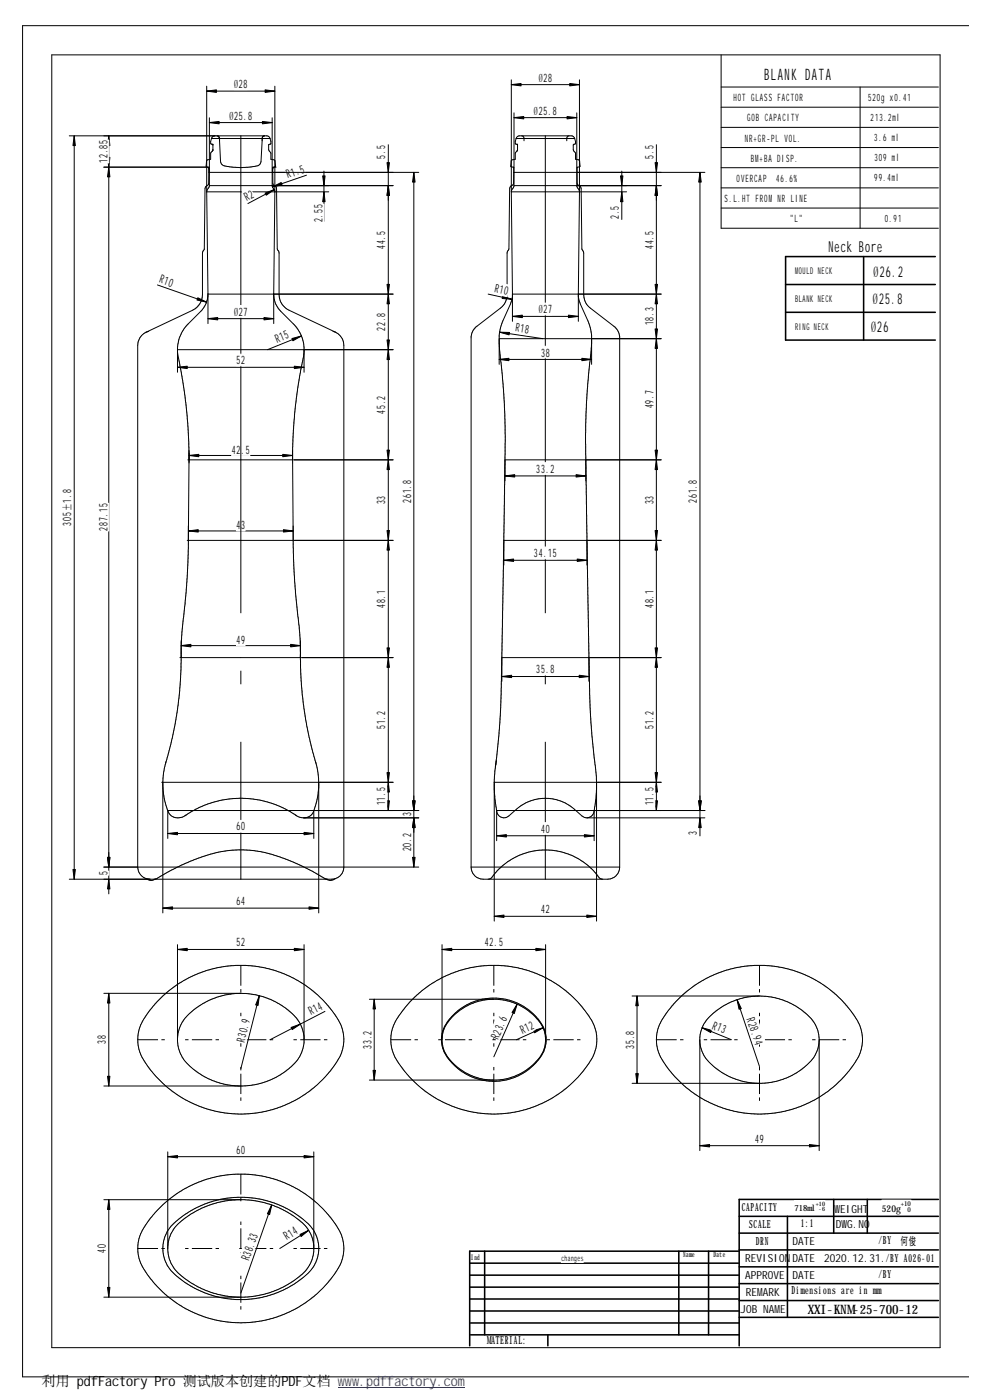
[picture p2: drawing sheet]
<svg xmlns="http://www.w3.org/2000/svg" width="297mm" height="420mm" viewBox="0 0 297 420" stroke-linecap="round" stroke-linejoin="round" font-family="sans-serif">
<g fill="none" stroke="#000" stroke-width=".3">
<path d="M15.5 16.5h266.6v388h-266.6zM216.4 16.5v52h65.2M290.7 7.7h-283.9v405.5h283.9M62 27.3h20.5M62 25.9v31.7M62.8 35.3v20.4M62.8 36.8h18.9M81.7 35.3v20.4l.8 1.9M82.5 25.9v31.7M153.4 25.4h20.5M153.4 24v33.6M154.2 33.9v21.8"/>
<path d="M154.2 35.3h18.9M173.1 33.9v21.8l.8 1.9M173.9 24v33.6M216.4 26.1h65.2M216.4 32.2h65.2M216.4 38.2h65.2M258.1 26.1v42.4M20.8 40.8h59.2a1.04 1.04 0 0 1 1 .8M22.3 40.8v223.1M31.2 50.2h30.9l.5 .3v4.6l-.1 .3-.8 .6-.2 .6-.2 18.1-.6 1.2v12.5a5.2 5.2 0 0 1-2.9 4.7l-13.9 6.6M32.6 40.8v227.5M62 57.6h36.6"/>
<path d="M62 57.6l.4 30.6M62.8 51.7h62.8M62.8 55.7h55.1M62.8 55.7l-.8 1.9M63.5 41.6l-.3 1.4 .5 .3M63.5 41.6h17.5M63.7 43.3h.2v1.9l-.7 .8v1.8l-.9 .2-.3 .3-.2 1.5 .2 .3 .7 .1v1.5M63.7 43.3l.2 .2M63.9 44.9l-.2 .5M64.5 40.8a1.04 1.04 0 0 0-1 .8M65.1 40.8l.4 .1M65.4 40.9l.5 .6"/>
<path d="M65.5 40.9l.2 .2M65.8 41.4l.4 7a2.01 2.01 0 0 0 2.4 1.6 25 25 0 0 0 8.9-.3l.6-.5 .2-.8 .4-7M65.9 41.5v.7M78.7 41.5v.7M79 40.9l-.3 .5M79.4 40.8l-.4 .1-.3 .6M81 41.6l.3 1.4-.7 .4v1.5l.7 1.1v1.8l1.1 .3 .3 1.7-.9 .4-.1 1.5M82.2 55.6l.6 .4 .2 .6 .2 18.1 .5 1.2v12.5a5.2 5.2 0 0 0 3 4.7l14 6.6M82.3 56.9l-7.9 4.2M82.5 57.6l-.4 39.5M82.8 50.2a.74 .74 0 0 0-1 .6l.1 4.3 .4 .5M91.9 52.6l-10.2 3.5"/>
<path d="M97.2 51.4v15M116.5 43.4v199.8M124.2 51.7v208.5M153.4 57.6h34.6M153.4 57.6l.4 38.8M154 50.2l.1 .2M154 50.2h.1v1.5M154.1 51.7h57.4M154.1 51.7v3.4l-.1 .3-.9 .6-.2 .6-.2 18.1-.6 1.2v12.5a5.2 5.2 0 0 1-2 4.1l-7 5.4a4.5 4.5 0 0 0-1.7 3.1v159.2M154.2 55.7h44.2M154.2 55.7l-.8 1.9M154.9 41.6a1.04 1.04 0 0 1 1-.8h15.5a1.04 1.04 0 0 1 1 .8"/>
<path d="M154.9 41.6h17.5M154.9 41.6l-.3 1.4 .5 .3M155.1 43.3h.2v1.9M155.1 43.3l.2 .2M155.2 45.1l-.1 .3M155.3 45.2l-.7 .8v1.8l-.9 .2-.3 .3-.1 1.7 .7 .2M155.3 44.9l-.1 .2M156.5 40.8l.6 .3 .1 1.1M170.8 40.8l-.7 .3v1.1M172.4 41.6l.3 1.4-.7 .5v1.6l.7 .9v1.8l1.1 .3 .2 1.7-.9 .6 .1 4.7 .1 .3 .9 .6 .2 .6 .2 18.1 .5 1.2v12.5a5.2 5.2 0 0 0 2.1 4.1l7 5.4a4.5 4.5 0 0 1 1.7 3.1v159.2M173.9 57.6l-.4 38.8M186.6 51.4v14.5"/>
<path d="M196.9 43.4v199.8M210 51.7v199.2M216.4 44.3h65.2M216.4 50.3h65.2M216.4 56.4h65.2M216.4 62.4h65.2M44.6 99.4a4.3 4.3 0 0 0-3.3 4.3v156.5a3.7 3.7 0 0 0 3.7 3.7M47.2 85.5l14.8 5.2M62.4 88.2v.8a7.8 7.8 0 0 1-1.9 4.1l-4.9 5a10.7 10.7 0 0 0-2.3 6.2v7.4M62.4 88.3h55.5M62.4 95.6h19.7M62.4 88.2v8.9"/>
<path d="M82.1 88.6l.1 .4a6.9 6.9 0 0 0 2 4.4l4.7 4.7 1.8 3.3 .5 2.9v7.4M99.9 99.4l.8 .3M100.7 99.7a4.5 4.5 0 0 1 2.5 4v156.5a3.7 3.7 0 0 1-3.7 3.7h-78.7M146.5 88.3l7.1 1.5M149.9 99.7l13 1.9M153.8 88.9l-.6 2.3-2.5 5.5-.8 2.7-.1 9.9M153.8 88.3h44.6M153.8 95h19.7M173.5 88.9l.6 2.3 2.5 5.5 .7 2.7 .2 9.9M53.3 105.6l2.5 15.3 .6 7.5 .3 10.5M53.3 104.9h64.6M53.3 110.2h37.9"/>
<path d="M90.4 100.8l-10.1 4.1M91.2 105.6l-2.1 12.4-1.1 11.3-.2 5 .2 27.9h-31.8M149.8 103.1v.4M149.8 101.6h48.6M149.8 107.9h27.7M149.8 103.9l1.2 11.6 .5 8.7v20.1M177.5 103.9l-1.2 11.6-.5 8.7v20.1M177.5 103.1v.4M56.3 138h31.5M56.7 136.7h31.1M56.7 136.4v-.4l-.2 26.2M87.8 135.3v2.7"/>
<path d="M88.1 138h29.8M151.5 138h46.9M151.5 139.4l-.3 30.2M175.8 139.4l.3 30.2M56.5 157.9v6.8l-.3 8.4-1.8 19.7M56.5 159.3h31.5M88 157.9l.1 9.7 .3 6.8 1.7 19.3M151.5 142.8h24.3M88.3 162.2h29.6M151.1 165.2l-.5 39.3M151.2 162.2h47.2M151.2 162.7l-.1 .4"/>
<path d="M151.2 168.1h24.9M176.1 162.7v.4M176.1 165.2l.6 39.3M54 197.4h36.1M54.4 192.3l-.1 8.5-.9 10.9-1.7 9.6-2 7.7M54.4 193.8h35.7M54.4 193.7v.4M90.1 192.3l.1 9.4 .8 9.6 1.8 10 2 7.7M90.1 195.4l.1 .3M90.2 196.2l-.1 .4M90.5 197.4h27.4M150.5 199.6l-.5 17.2-1.7 17.3v42.3"/>
<path d="M150.6 197.4h47.8M150.6 197.4l-.1 .5M176.7 197.4v.5M176.7 199.6l.6 17.2 1.7 17.6v42M150.6 203h26.1M48.5 234.8h69.4M48.9 235.8l.3 3.3 1.1 4.1M49.8 228.7l-.7 3.3-.2 2.5v39.5M94.7 228.7l.6 2.4 .3 3.4v39.5M95.6 236.2l-.6 4.2-.9 2.8M148.3 234.8h50.1M148.3 237l.7 6.2"/>
<path d="M148.8 229.4l-.2 .8M148.9 228.2l-.1 .9M178.9 237.8l-.6 5.4M179 236.9l-.1 .5M50.3 243.2a3.4 3.4 0 0 0 5.5 1.4M50.3 243.2h75.3M50.3 250.1h43.8M50.3 243.2v8.4M55.5 244.8l.4-.2a29.2 29.2 0 0 1 12.6-4.8l3.3-.2 4.2 .2a29.2 29.2 0 0 1 10.1 3.2l2.8 1.8M88.7 244.6l1.1 .6 1.2 .2h34.6M94.1 243.2a2.93 2.93 0 0 1-2.7 2.2M94.1 243.2v8.4"/>
<path d="M149 243.2a2.21 2.21 0 0 0 1.3 2 2.21 2.21 0 0 0 2.4-.3l2.2-2a13.1 13.1 0 0 1 17.4 0l2.3 2a2.21 2.21 0 0 0 2.4 .3 2.21 2.21 0 0 0 1.3-2M149 243.2h62.5M149 250.8h29.3M149 243.2v9.1M176.1 245.4h35.4M178.3 243.2v9.1M31.2 260.2h94.4M43.9 263.7l1.4 .5 1.5-.4M47.2 263.6l7-3.8 5-2.2 4-1.3 5.3-1 5.8-.2a31.8 31.8 0 0 1 8.6 1.7l7.4 3 7 3.8M47.2 263.6l-1 .3M48.9 272.5h46.7M97.2 263.6l1.1 .3"/>
<path d="M100.6 263.7l-1.4 .5-1.5-.4M141.4 260.2a3.6 3.6 0 0 0 3.6 3.7h37.3a3.6 3.6 0 0 0 3.6-3.7M141.4 260.2h44.5M146.4 263.9l.7-.2a23.1 23.1 0 0 1 5.9-5.5 19.9 19.9 0 0 1 9.8-3.1h1.7a20.1 20.1 0 0 1 10.4 3.5l2.6 2.1 2.4 2.8 .9 .4M148.3 275h30.7M31.2 298.1h41.3l2.5 .2a21.5 21.5 0 0 1 15 8.9l.9 2.3 .3 1.7M32.6 298.1v27.8M53.3 283.5l.1 30.2a10.8 10.8 0 0 0 2.5 5.2l3.5 3 2.9 1.7 4 1.5 4.5 .8M53.3 284.9h37.9M72.1 298.1l-2.6 .2a23.1 23.1 0 0 0-10.4 4 11.7 11.7 0 0 0-5.8 9.3M77.8 298.8l-5.5 21.9M91.2 283.5v29.4a10.2 10.2 0 0 1-2.6 6l-2.8 2.5-2.9 1.9-3.8 1.6-3.7 .8-2.5 .2h-41.7"/>
<path d="M110.8 299.9h38.2a16.6 16.6 0 0 1 14.2 9l.5 2.9M112.3 299.9v24.2M132.6 283.5v28.8a12 12 0 0 0 6.4 9.2 16.9 16.9 0 0 0 7.5 2.6M132.6 284.9h31.1M147.3 299.9a16.4 16.4 0 0 0-14.2 9.4l-.5 2.5M163.7 283.5v28.8a10.9 10.9 0 0 1-4.7 8 18.4 18.4 0 0 1-6.7 3.4l-3.3 .4h-38.2M189.7 298.9h38.4a21.5 21.5 0 0 1 14.1 5.6 9.7 9.7 0 0 1 3.6 7.3v33.5M191.1 298.9v26.2M227.7 298.9l-4.6 .6a20.2 20.2 0 0 0-12 7.9l-.9 2.4-.2 1.6v33.9M47.2 300.6l3.3-3.2 2.4-1.7 2.2-1.4 3.7-1.9a37.7 37.7 0 0 1 9-2.4l5.9-.3a36.2 36.2 0 0 1 11.6 2.6l1.9 .8a34.2 34.2 0 0 1 12.1 9.8 13.3 13.3 0 0 1 3.5 12.1l-.9 2.3-2.9 4.2a34.6 34.6 0 0 1-9.9 8.4l-4.6 2.2-6.1 1.7-5.5 .5-5.5-.3a33.8 33.8 0 0 1-8.6-2.4l-1.5-.7a35.1 35.1 0 0 1-8.4-5.7l-3.7-4-2.4-3.5a11.7 11.7 0 0 1 1.2-13.1zM97.5 303.5l-16.5 8.5M123.1 300.6l3.3-3.2 2.4-1.7a33.3 33.3 0 0 1 10-4.7l2.8-.7 3.8-.5 4.2-.1 3 .3a35.5 35.5 0 0 1 15.3 5.9l3.3 2.6 2.1 2.1a20.5 20.5 0 0 1 5.6 9.7 12.4 12.4 0 0 1-2.7 9.5l-2.6 3.3-2.4 2.4-3 2.4a33.8 33.8 0 0 1-12.3 5.6l-2.9 .5-4.2 .3h-3l-3.3-.5a34.1 34.1 0 0 1-13-5l-2-1.4-3-2.5-2.3-2.4-2.1-2.7a11.8 11.8 0 0 1-2.1-11.9l1.6-3z"/>
<path d="M135.5 305.1a16.2 16.2 0 0 1 4.2-3.3l1.9-1 2.4-.7a16.2 16.2 0 0 1 6.2-.4 16.9 16.9 0 0 1 12 7.1 9.2 9.2 0 0 1-1.3 12.1 17.2 17.2 0 0 1-22.3 2.7 12.6 12.6 0 0 1-6.1-8.5 8.5 8.5 0 0 1 .8-4.9zM155.2 301.4l-7 15.8M162.9 308.4l-8 3.6M202.8 300.6l3.4-3.2 2.3-1.7 2.2-1.4 3.8-1.9a37.7 37.7 0 0 1 8.9-2.4l6-.3a36.2 36.2 0 0 1 11.5 2.6l1.9 .8a35.1 35.1 0 0 1 14.5 13.3 12 12 0 0 1-1.4 13.4l-1.3 1.7a34.9 34.9 0 0 1-11.8 9.4l-5.5 2.1-4.6 1-4.2 .3-5.5-.3a33.8 33.8 0 0 1-8.5-2.4l-1.6-.7a35.1 35.1 0 0 1-8.3-5.7l-2.1-2.1-2.7-3.3a12.1 12.1 0 0 1 .3-15.9zM210 312.6a10.6 10.6 0 0 0 4.5 7.7l1.3 1.1a20.9 20.9 0 0 0 7.3 3.2l3.3 .5M210.7 308.4l8.8 3.6M221.1 300l6.8 20.1M245.8 312.3l-.4 2.4a10.1 10.1 0 0 1-3.5 5.1l-1.3 1a21.3 21.3 0 0 1-12.1 4.3h-38.8M71.2 325.9h.4M146.9 324.1h.4M226.8 325.1h.4M50.3 345.7l.2 30.6a11.3 11.3 0 0 0 5.7 7.9 28.3 28.3 0 0 0 12.5 4.9l2.5 .2"/>
<path d="M50.3 347.1h43.8M94.1 345.7v29.8a10.7 10.7 0 0 1-4.4 7.7l-1.4 1a27.8 27.8 0 0 1-10.4 4.5l-4.6 .6h-42.1M210 343.8h35.8M31.2 360h42.1a28.6 28.6 0 0 1 15 5.1 14.3 14.3 0 0 1 4.5 4.4l.8 1.9 .5 2.4M32.6 360v29.3M47.2 363.3l3.3-3.2 5-3.4 5.7-2.5 4.9-1.3 4.7-.5 5.9 .2 5.3 1.2 5.2 2a32.5 32.5 0 0 1 15.3 15.1 12.2 12.2 0 0 1-2.2 11.6l-1 1.3a35.3 35.3 0 0 1-12.1 9.8l-3.1 1.3-2.9 .9a34.9 34.9 0 0 1-11.3 1.1l-3.8-.4-3.2-.8-3.3-1.1-3.8-1.8-2.9-1.8-3.3-2.5-3-3.1-2.4-2.9a12.1 12.1 0 0 1 .2-16zM51.3 368l1.5-1.4 3-2.3 2.5-1.5 3.1-1.4a31.8 31.8 0 0 1 9.8-2.1l5.4 .3 5.7 1.5 4.6 2.1 4.5 3.1a10.4 10.4 0 0 1-.3 17l-3.5 2.4a30.8 30.8 0 0 1-7.3 3.2l-2.8 .7a27.3 27.3 0 0 1-10.5 0l-4.1-1.1-3.8-1.5-3.6-2.1-2.4-1.8a11.2 11.2 0 0 1-4-6.2l-.2-2 .2-2.5 1-2.7zM71.2 360a26.9 26.9 0 0 0-19 8.8l-1.4 2.6-.5 2.9M81.5 361.6l-9.2 26.5M92.6 369.2l-8.7 5.5"/>
</g>
<g fill="#000" stroke="#000" stroke-width=".3">
<path d="M62 27.3l2.9-.3v.7z" fill-rule="evenodd"/>
<path d="M62.8 36.8l2.9-.4v.8z" fill-rule="evenodd"/>
<path d="M78.7 36.4l3 .4-3 .4z" fill-rule="evenodd"/>
<path d="M79.5 27l3 .3-3 .4z" fill-rule="evenodd"/>
<path d="M153.4 25.4l2.9-.3v.7z" fill-rule="evenodd"/>
<path d="M154.2 35.3l2.9-.3v.7z" fill-rule="evenodd"/>
<path d="M170.1 35l3 .3-3 .4z" fill-rule="evenodd"/>
<path d="M170.9 25.1l3 .3-3 .4z" fill-rule="evenodd"/>
<path d="M22.3 40.8l.3 2.9h-.7z" fill-rule="evenodd"/>
<path d="M32.6 50.2l.4 2.9h-.7z" fill-rule="evenodd"/>
<path d="M32.3 47.2h.7l-.4 3z" fill-rule="evenodd"/>
<path d="M32.6 40.8l.4 2.9h-.7z" fill-rule="evenodd"/>
<path d="M79.5 58l2.8-1.1-2.4 1.7z" fill-rule="evenodd"/>
<path d="M81.7 56.1l2.7-1.3 .2 .7z" fill-rule="evenodd"/>
<path d="M96.8 52.8h.7l-.3 2.9z" fill-rule="evenodd"/>
<path d="M116.5 55.7l.3 3h-.7z" fill-rule="evenodd"/>
<path d="M116.5 55.7l.3 3h-.7z" fill-rule="evenodd"/>
<path d="M116.1 48.8h.7l-.3 2.9z" fill-rule="evenodd"/>
<path d="M124.2 51.7l.3 3h-.7z" fill-rule="evenodd"/>
<path d="M186.2 52.8h.7l-.3 2.9z" fill-rule="evenodd"/>
<path d="M196.9 55.7l.4 3h-.7z" fill-rule="evenodd"/>
<path d="M196.9 55.7l.4 3h-.7z" fill-rule="evenodd"/>
<path d="M196.6 48.8h.7l-.4 2.9z" fill-rule="evenodd"/>
<path d="M210 51.7l.4 3h-.8z" fill-rule="evenodd"/>
<path d="M97.2 57.6l.3 2.9h-.7z" fill-rule="evenodd"/>
<path d="M186.6 57.6l.3 2.9h-.7z" fill-rule="evenodd"/>
<path d="M59.4 89.4l2.6 1.3-2.9-.7z" fill-rule="evenodd"/>
<path d="M62.4 95.6l2.9-.3v.7z" fill-rule="evenodd"/>
<path d="M79.2 95.3l2.9 .3-2.9 .4z" fill-rule="evenodd"/>
<path d="M116.1 85.3h.7l-.3 3z" fill-rule="evenodd"/>
<path d="M116.5 88.3l.3 2.9h-.7z" fill-rule="evenodd"/>
<path d="M150.8 88.9l2.8 .9-2.9-.2z" fill-rule="evenodd"/>
<path d="M149.9 99.7l3 .1-.2 .7z" fill-rule="evenodd"/>
<path d="M153.8 95l2.9-.4v.7z" fill-rule="evenodd"/>
<path d="M170.6 94.6l2.9 .4-2.9 .3z" fill-rule="evenodd"/>
<path d="M196.6 85.3h.7l-.4 3z" fill-rule="evenodd"/>
<path d="M196.9 88.3l.4 2.9h-.7z" fill-rule="evenodd"/>
<path d="M196.6 98.7h.7l-.4 2.9z" fill-rule="evenodd"/>
<path d="M53.3 110.2l2.9-.3v.7z" fill-rule="evenodd"/>
<path d="M87.6 101.6l2.8-.8-2.5 1.5z" fill-rule="evenodd"/>
<path d="M88.3 109.9l2.9 .3-2.9 .4z" fill-rule="evenodd"/>
<path d="M116.1 102h.7l-.3 2.9z" fill-rule="evenodd"/>
<path d="M116.5 104.9l.3 3h-.7z" fill-rule="evenodd"/>
<path d="M149.8 107.9l2.9-.4v.7z" fill-rule="evenodd"/>
<path d="M174.6 107.5l2.9 .4-2.9 .3z" fill-rule="evenodd"/>
<path d="M196.9 101.6l.4 3h-.7z" fill-rule="evenodd"/>
<path d="M56.7 136.7l2.9-.3v.7z" fill-rule="evenodd"/>
<path d="M84.8 136.4l3 .3-3 .4z" fill-rule="evenodd"/>
<path d="M116.1 135.1h.7l-.3 2.9z" fill-rule="evenodd"/>
<path d="M196.6 135.1h.7l-.4 2.9z" fill-rule="evenodd"/>
<path d="M56.5 159.3l3-.3v.7z" fill-rule="evenodd"/>
<path d="M85 159l3 .3-3 .4z" fill-rule="evenodd"/>
<path d="M116.1 159.2h.7l-.3 3z" fill-rule="evenodd"/>
<path d="M116.5 138l.3 2.9h-.7z" fill-rule="evenodd"/>
<path d="M151.5 142.8l2.9-.3v.7z" fill-rule="evenodd"/>
<path d="M172.8 142.5l3 .3-3 .4z" fill-rule="evenodd"/>
<path d="M196.9 138l.4 2.9h-.7z" fill-rule="evenodd"/>
<path d="M196.6 159.2h.7l-.4 3z" fill-rule="evenodd"/>
<path d="M116.5 162.2l.3 2.9h-.7z" fill-rule="evenodd"/>
<path d="M151.2 168.1l2.9-.3v.7z" fill-rule="evenodd"/>
<path d="M173.2 167.8l2.9 .3-2.9 .4z" fill-rule="evenodd"/>
<path d="M196.9 162.2l.4 2.9h-.7z" fill-rule="evenodd"/>
<path d="M54.4 193.8l2.9-.4v.7z" fill-rule="evenodd"/>
<path d="M87.2 193.4l2.9 .4-2.9 .3z" fill-rule="evenodd"/>
<path d="M116.1 194.4h.7l-.3 3z" fill-rule="evenodd"/>
<path d="M196.6 194.4h.7l-.4 3z" fill-rule="evenodd"/>
<path d="M116.5 197.4l.3 2.9h-.7z" fill-rule="evenodd"/>
<path d="M150.6 203l2.9-.4v.8z" fill-rule="evenodd"/>
<path d="M173.8 202.6l2.9 .4-2.9 .4z" fill-rule="evenodd"/>
<path d="M196.9 197.4l.4 2.9h-.7z" fill-rule="evenodd"/>
<path d="M116.1 231.9h.7l-.3 2.9z" fill-rule="evenodd"/>
<path d="M116.5 234.8l.3 2.9h-.7z" fill-rule="evenodd"/>
<path d="M196.9 234.8l.4 2.9h-.7z" fill-rule="evenodd"/>
<path d="M196.6 231.9h.7l-.4 2.9z" fill-rule="evenodd"/>
<path d="M32.3 257.3h.7l-.4 2.9z" fill-rule="evenodd"/>
<path d="M32.3 257.3h.7l-.4 2.9z" fill-rule="evenodd"/>
<path d="M50.3 250.1l3-.3v.7z" fill-rule="evenodd"/>
<path d="M91.2 249.8l2.9 .3-2.9 .4z" fill-rule="evenodd"/>
<path d="M116.1 240.3h.7l-.3 2.9z" fill-rule="evenodd"/>
<path d="M123.8 240.3h.7l-.3 2.9z" fill-rule="evenodd"/>
<path d="M124.2 245.4l.3 3h-.7z" fill-rule="evenodd"/>
<path d="M123.8 240.3h.7l-.3 2.9z" fill-rule="evenodd"/>
<path d="M123.8 257.3h.7l-.3 2.9z" fill-rule="evenodd"/>
<path d="M124.2 245.4l.3 3h-.7z" fill-rule="evenodd"/>
<path d="M149 250.8l2.9-.3v.7z" fill-rule="evenodd"/>
<path d="M175.3 250.5l3 .3-3 .4z" fill-rule="evenodd"/>
<path d="M196.6 240.3h.7l-.4 2.9z" fill-rule="evenodd"/>
<path d="M210 245.4l.4 3h-.8z" fill-rule="evenodd"/>
<path d="M209.6 240.3h.8l-.4 2.9z" fill-rule="evenodd"/>
<path d="M209.6 240.3h.8l-.4 2.9z" fill-rule="evenodd"/>
<path d="M21.9 260.9h.7l-.3 3z" fill-rule="evenodd"/>
<path d="M32.6 263.9l.4 2.9h-.7z" fill-rule="evenodd"/>
<path d="M48.9 272.5l2.9-.3v.7z" fill-rule="evenodd"/>
<path d="M92.7 272.2l2.9 .3-2.9 .4z" fill-rule="evenodd"/>
<path d="M148.3 275l2.9-.4v.7z" fill-rule="evenodd"/>
<path d="M176.1 274.6l2.9 .4-2.9 .3z" fill-rule="evenodd"/>
<path d="M53.3 284.9l2.9-.3v.7z" fill-rule="evenodd"/>
<path d="M88.3 284.6l2.9 .3-2.9 .4z" fill-rule="evenodd"/>
<path d="M132.6 284.9l3-.3v.7z" fill-rule="evenodd"/>
<path d="M160.8 284.6l2.9 .3-2.9 .4z" fill-rule="evenodd"/>
<path d="M32.6 298.1l.4 2.9h-.7z" fill-rule="evenodd"/>
<path d="M77.8 298.8l-.4 3-.7-.2z" fill-rule="evenodd"/>
<path d="M87.3 308.4l2.8-1.1-2.4 1.7z" fill-rule="evenodd"/>
<path d="M112.3 299.9l.3 2.9h-.7z" fill-rule="evenodd"/>
<path d="M155.2 301.4l-.9 2.8-.7-.3z" fill-rule="evenodd"/>
<path d="M160.1 309.3l2.8-.9-2.5 1.6z" fill-rule="evenodd"/>
<path d="M191.1 298.9l.4 2.9h-.7z" fill-rule="evenodd"/>
<path d="M210.7 308.4l2.8 .8-.3 .7z" fill-rule="evenodd"/>
<path d="M221.1 300l1.3 2.7-.7 .2z" fill-rule="evenodd"/>
<path d="M32.3 323h.7l-.4 2.9z" fill-rule="evenodd"/>
<path d="M111.9 321.2h.7l-.3 2.9z" fill-rule="evenodd"/>
<path d="M190.8 322.2h.7l-.4 2.9z" fill-rule="evenodd"/>
<path d="M50.3 347.1l3-.3v.7z" fill-rule="evenodd"/>
<path d="M91.2 346.8l2.9 .3-2.9 .4z" fill-rule="evenodd"/>
<path d="M210 343.8l2.9-.3v.7z" fill-rule="evenodd"/>
<path d="M242.9 343.5l2.9 .3-2.9 .4z" fill-rule="evenodd"/>
<path d="M32.6 360l.4 3h-.7z" fill-rule="evenodd"/>
<path d="M81.5 361.6l-.6 2.9-.7-.2z" fill-rule="evenodd"/>
<path d="M90 370.5l2.6-1.3-2.3 1.9z" fill-rule="evenodd"/>
<path d="M32.3 386.4h.7l-.4 2.9z" fill-rule="evenodd"/>
</g>
<g fill="#fff" stroke="#fff" stroke-width=".3">
<path d="M29.1 261.5h3.5v1.1h-3.5z" fill-rule="evenodd"/>
<path d="M29.1 151h3.5v8.3h-3.5z" fill-rule="evenodd"/>
<path d="M29.1 42h3.5v6.9h-3.5z" fill-rule="evenodd"/>
<path d="M93.7 61.3h3.5v5.5h-3.5z" fill-rule="evenodd"/>
<path d="M69.5 133.2h5.5v3.5h-5.5z" fill-rule="evenodd"/>
<path d="M71 155.8h2.5v3.5h-2.5z" fill-rule="evenodd"/>
<path d="M71 190.2h2.5v3.6h-2.5z" fill-rule="evenodd"/>
<path d="M120.2 144.1h3.5v6.8h-3.5z" fill-rule="evenodd"/>
<path d="M120.2 243.8h3.5v1.1h-3.5z" fill-rule="evenodd"/>
<path d="M120.2 250.1h3.5v5.4h-3.5z" fill-rule="evenodd"/>
<path d="M206 144.1h3.5v6.8h-3.5z" fill-rule="evenodd"/>
<path d="M206 249.6h3.5v1.1h-3.5z" fill-rule="evenodd"/>
<path d="M68.8 32.9h6.9v3.4h-6.9z" fill-rule="evenodd"/>
<path d="M85.4 50.6l5.2-1.7 1.1 3.3-5.2 1.7z" fill-rule="evenodd"/>
<path d="M72.6 57.5l2.3-1.2 1.7 3.1-2.3 1.2z" fill-rule="evenodd"/>
<path d="M70.2 91.7h4.1v3.5h-4.1z" fill-rule="evenodd"/>
<path d="M48.7 81.8l3.8 1.3-1.2 3.3-3.8-1.3z" fill-rule="evenodd"/>
<path d="M112.5 69.3h3.5v5.4h-3.5z" fill-rule="evenodd"/>
<path d="M112.5 43.6h3.5v4h-3.5z" fill-rule="evenodd"/>
<path d="M112.5 148.8h3.5v2.6h-3.5z" fill-rule="evenodd"/>
<path d="M112.5 177h3.5v5.5h-3.5z" fill-rule="evenodd"/>
<path d="M112.5 213.4h3.5v5.4h-3.5z" fill-rule="evenodd"/>
<path d="M112.5 236.3h3.5v5.4h-3.5z" fill-rule="evenodd"/>
<path d="M193 236.3h3.5v5.4h-3.5z" fill-rule="evenodd"/>
<path d="M193 92.2h3.5v5.5h-3.5z" fill-rule="evenodd"/>
<path d="M193 69.3h3.5v5.4h-3.5z" fill-rule="evenodd"/>
<path d="M193 43.6h3.5v4h-3.5z" fill-rule="evenodd"/>
<path d="M182.6 61.7h3.5v4h-3.5z" fill-rule="evenodd"/>
<path d="M160.2 31.4h6.9v3.5h-6.9z" fill-rule="evenodd"/>
<path d="M161.6 91h4.1v3.5h-4.1z" fill-rule="evenodd"/>
<path d="M161.6 21.5h4.1v3.5h-4.1z" fill-rule="evenodd"/>
<path d="M71 246.2h2.5v3.5h-2.5z" fill-rule="evenodd"/>
<path d="M71 268.6h2.5v3.5h-2.5z" fill-rule="evenodd"/>
<path d="M162.3 271h2.6v3.5h-2.6z" fill-rule="evenodd"/>
<path d="M162.3 246.9h2.6v3.5h-2.6z" fill-rule="evenodd"/>
<path d="M82 100l3.7-1.5 1.3 3.2-3.7 1.6z" fill-rule="evenodd"/>
<path d="M112.5 93.9h3.5v5.4h-3.5z" fill-rule="evenodd"/>
<path d="M112.5 118.7h3.5v5.5h-3.5z" fill-rule="evenodd"/>
<path d="M71 106.3h2.5v3.5h-2.5z" fill-rule="evenodd"/>
<path d="M162.3 103.9h2.6v3.5h-2.6z" fill-rule="evenodd"/>
<path d="M160.9 138.9h5.5v3.5h-5.5z" fill-rule="evenodd"/>
<path d="M160.2 164.2h6.9v3.5h-6.9z" fill-rule="evenodd"/>
<path d="M160.9 199.1h5.5v3.5h-5.5z" fill-rule="evenodd"/>
<path d="M155 96.4l4 .7-.5 3.4-4-.6z" fill-rule="evenodd"/>
<path d="M148.9 84.8l4 .8-.8 3.4-3.9-.8z" fill-rule="evenodd"/>
<path d="M193 117.1h3.5v5.5h-3.5z" fill-rule="evenodd"/>
<path d="M193 148.8h3.5v2.6h-3.5z" fill-rule="evenodd"/>
<path d="M193 177h3.5v5.5h-3.5z" fill-rule="evenodd"/>
<path d="M193 213.4h3.5v5.4h-3.5z" fill-rule="evenodd"/>
<path d="M242.4 390.9h33.1v3.9h-33.1z" fill-rule="evenodd"/>
<path d="M168.4 376.5h6.6v2.4h-6.6z" fill-rule="evenodd"/>
<path d="M238.4 360.3h9.1v3.5h-9.1z" fill-rule="evenodd"/>
<path d="M264.6 360.2h8.7v3.9h-8.7z" fill-rule="evenodd"/>
<path d="M247.3 375.9h18.7v3.3h-18.7z" fill-rule="evenodd"/>
<path d="M270.3 370.8h4.7v3.4h-4.7z" fill-rule="evenodd"/>
<path d="M265.8 375.8h14.6v3.3h-14.6z" fill-rule="evenodd"/>
<path d="M238.5 96.6h10.1v2.8h-10.1z" fill-rule="evenodd"/>
<path d="M238.5 88.3h11.2v2.8h-11.2z" fill-rule="evenodd"/>
<path d="M238.5 79.7h11.2v2.8h-11.2z" fill-rule="evenodd"/>
<path d="M248.6 71.6h16.2v4.5h-16.2z" fill-rule="evenodd"/>
<path d="M237.1 64h3.6v3.1h-3.6z" fill-rule="evenodd"/>
<path d="M229.2 19.9h20.1v4.7h-20.1z" fill-rule="evenodd"/>
<path d="M220.1 27.8h20.8v3h-20.8z" fill-rule="evenodd"/>
<path d="M224.2 33.8h15.5v3.1h-15.5z" fill-rule="evenodd"/>
<path d="M223.5 39.9h16.8v3h-16.8z" fill-rule="evenodd"/>
<path d="M225.3 45.9h14.2v3h-14.2z" fill-rule="evenodd"/>
<path d="M217.4 58h24.8v3h-24.8z" fill-rule="evenodd"/>
<path d="M262.3 39.7h7.6v3h-7.6z" fill-rule="evenodd"/>
<path d="M262.1 79.4h8.9v4.5h-8.9z" fill-rule="evenodd"/>
<path d="M261.9 87.5h8.9v4.5h-8.9z" fill-rule="evenodd"/>
<path d="M261.4 95.7h5.1v4.5h-5.1z" fill-rule="evenodd"/>
<path d="M260.4 27.8h12.9v3h-12.9z" fill-rule="evenodd"/>
<path d="M261.2 33.7h8.9v3h-8.9z" fill-rule="evenodd"/>
<path d="M265.5 63.9h5v3h-5z" fill-rule="evenodd"/>
<path d="M18.3 146.9h3.5v10.9h-3.5z" fill-rule="evenodd"/>
<path d="M70.2 23.4h4.1v3.5h-4.1z" fill-rule="evenodd"/>
<path d="M262.3 45.7h7.7v3.1h-7.7z" fill-rule="evenodd"/>
<path d="M221 51.9h18.2v3.1h-18.2z" fill-rule="evenodd"/>
<path d="M262.3 51.8h7.6v3h-7.6z" fill-rule="evenodd"/>
<path d="M92 301.9l3.5-1.8 1.7 3.1-3.6 1.8z" fill-rule="evenodd"/>
<path d="M72 305.5l3.4 .8-1.7 6.7-3.3-.9z" fill-rule="evenodd"/>
<path d="M155.5 307.4l3.6-1.6 1.5 3.2-3.7 1.6z" fill-rule="evenodd"/>
<path d="M149.4 304.5l3.2 1.4-2.7 6.3-3.3-1.4z" fill-rule="evenodd"/>
<path d="M214.7 305.8l3.7 1.5-1.3 3.3-3.7-1.6z" fill-rule="evenodd"/>
<path d="M223.6 306l3.3-1.1 2.7 7.9-3.3 1.1z" fill-rule="evenodd"/>
<path d="M84.5 369.7l3.4-2.2 1.8 3-3.4 2.1z" fill-rule="evenodd"/>
<path d="M74.5 369.6l3.3 1.2-2.7 7.8-3.3-1.2z" fill-rule="evenodd"/>
<path d="M28.7 310.7h3.5v2.6h-3.5z" fill-rule="evenodd"/>
<path d="M71 281h2.5v3.5h-2.5z" fill-rule="evenodd"/>
<path d="M145.5 281h5.4v3.5h-5.4z" fill-rule="evenodd"/>
<path d="M108.3 309.3h3.5v5.4h-3.5z" fill-rule="evenodd"/>
<path d="M187.2 309.3h3.5v5.4h-3.5z" fill-rule="evenodd"/>
<path d="M226.6 339.9h2.6v3.5h-2.6z" fill-rule="evenodd"/>
<path d="M28.7 373.4h3.5v2.6h-3.5z" fill-rule="evenodd"/>
<path d="M71 343.2h2.5v3.5h-2.5z" fill-rule="evenodd"/>
</g>
<path d="M72.3 40.8v223.1M163.6 40.8v223.1" fill="none" stroke="#000" stroke-width=".3" stroke-dasharray="143.3 17.3 4.1 17.3" stroke-linecap="butt"/>
<path d="M72.3 289.7v44.6M148.2 289.7v44.6M227.9 289.7v44.6M41.3 312h61.9M117.3 312h61.8M196.9 312h61.9M72.3 352.4v44.6M41.3 374.7h61.9" fill="none" stroke="#000" stroke-width=".3" stroke-dasharray="6.1 1 1" stroke-linecap="butt"/>
<g fill="none" stroke="#000" stroke-width=".47">
<path d="M259.1 77v25.1M280.6 77h-44.9v25.1h44.9M235.7 85.4h44.9M235.7 93.7h44.9M250.1 360v10.1M260.2 360v10.1M281.6 360h-59.8v43.9M140.9 379.1h80.7M145.4 375.5v25.1M203.7 375.5v25.1M212.6 375.5v25.1M221.6 375.5h-80.7v28.4"/>
<path d="M221.8 375.1h59.8M221.8 365h59.8M221.8 370.1h59.8M236.3 365v30.4M140.9 393.4h80.7M140.9 389.8h80.7M140.9 386.3h80.7M140.9 382.7h80.7M141.2 397h80.6M221.8 380.2h59.8M221.8 385.2h59.8M221.8 390.3h59.8"/>
<path d="M221.8 395.4h59.8M141.2 400.6h80.6M164.4 400.6v3.3"/>
</g>
<path d="M101.4 416.3h38.1" fill="none" stroke="#00f" stroke-width=".3"/>
<text font-size="4.7" x="229.2" y="24">BLANK DATA</text>
<g font-size="4.5">
<text x="248.6" y="75.5">Neck Bore</text>
<text x="262.1" y="83.2">Ø26.2</text>
<text x="261.9" y="91.3">Ø25.8</text>
<text x="261.4" y="99.6">Ø26</text>
</g>
<text font-size="4.2" x="12.5" y="415.8">利用 pdfFactory Pro 测试版本创建的PDF文档 ww</text>
<text font-size="4.2" fill="#00f" x="103.5" y="415.8">w.pdffactory.com</text>
<text font-size="3.9" x="242.4" y="394.3">XXI-KNM-25-700-12</text>
<g font-size="3.5">
<text x="70.2" y="26.4">Ø28</text>
<text x="161.6" y="24.5">Ø28</text>
<text x="68.8" y="35.9">Ø25.8</text>
<text x="160.2" y="34.4">Ø25.8</text>
<text x="115.6" y="47.6" transform="rotate(-90 115.6 47.6)">5.5</text>
<text x="196" y="47.6" transform="rotate(-90 196 47.6)">5.5</text>
<text x="32.2" y="48.9" transform="rotate(-90 32.2 48.9)">12.85</text>
<text x="86.4" y="53.6" transform="rotate(-19 86.4 53.6)">R1.5</text>
<text x="74.1" y="60.2" transform="rotate(-28 74.1 60.2)">R2</text>
<text x="185.7" y="65.7" transform="rotate(-90 185.7 65.7)">2.5</text>
<text x="96.8" y="66.8" transform="rotate(-90 96.8 66.8)">2.55</text>
<text x="115.6" y="74.7" transform="rotate(-90 115.6 74.7)">44.5</text>
<text x="196" y="74.7" transform="rotate(-90 196 74.7)">44.5</text>
<text x="47.7" y="84.8" transform="rotate(19 47.7 84.8)">R10</text>
<text x="148.3" y="87.8" transform="rotate(12 148.3 87.8)">R10</text>
<text x="70.2" y="94.8">Ø2</text>
<text x="73.1" y="94.8">7</text>
<text x="161.6" y="94">Ø27</text>
<text x="115.6" y="99.3" transform="rotate(-90 115.6 99.3)">22.8</text>
<text x="154.6" y="99.5" transform="rotate(9 154.6 99.5)">R18</text>
<text x="196" y="97.7" transform="rotate(-90 196 97.7)">18.3</text>
<text x="83.1" y="102.9" transform="rotate(-22 83.1 102.9)">R15</text>
<text x="162.3" y="107">3</text>
<text x="163.8" y="107">8</text>
<text x="71" y="109.3">52</text>
<text x="115.6" y="124.2" transform="rotate(-90 115.6 124.2)">45.2</text>
<text x="196" y="122.6" transform="rotate(-90 196 122.6)">49.7</text>
<text x="69.5" y="136.2">42</text>
<text x="72.4" y="136.2">.5</text>
<text x="160.9" y="141.9">33</text>
<text x="163.8" y="141.9">.2</text>
<text x="115.6" y="151.4" transform="rotate(-90 115.6 151.4)">33</text>
<text x="123.3" y="150.9" transform="rotate(-90 123.3 150.9)">261.8</text>
<text x="196" y="151.4" transform="rotate(-90 196 151.4)">33</text>
<text x="209.1" y="150.9" transform="rotate(-90 209.1 150.9)">261.8</text>
<text x="21.4" y="157.8" transform="rotate(-90 21.4 157.8)">305±1.8</text>
<text x="32.2" y="159.3" transform="rotate(-90 32.2 159.3)">287.15</text>
<text x="71" y="158.8">43</text>
<text x="160.2" y="167.2">34.</text>
<text x="164.5" y="167.2">15</text>
<text x="115.6" y="182.5" transform="rotate(-90 115.6 182.5)">48.1</text>
<text x="196" y="182.5" transform="rotate(-90 196 182.5)">48.1</text>
<text x="71" y="193.3">49</text>
<text x="160.9" y="202.1">35</text>
<text x="163.8" y="202.1">.8</text>
<text x="115.6" y="218.8" transform="rotate(-90 115.6 218.8)">51.2</text>
<text x="196" y="218.8" transform="rotate(-90 196 218.8)">51.2</text>
<text x="115.6" y="241.7" transform="rotate(-90 115.6 241.7)">11.5</text>
<text x="123.3" y="244.9" transform="rotate(-90 123.3 244.9)">3</text>
<text x="196" y="241.7" transform="rotate(-90 196 241.7)">11.5</text>
<text x="71" y="249.2">60</text>
<text x="162.3" y="249.9">40</text>
<text x="209.1" y="250.7" transform="rotate(-90 209.1 250.7)">3</text>
<text x="123.3" y="255.5" transform="rotate(-90 123.3 255.5)">20.2</text>
<text x="32.2" y="262.6" transform="rotate(-90 32.2 262.6)">5</text>
<text x="71" y="271.6">64</text>
<text x="162.3" y="274">42</text>
<text x="71" y="284">52</text>
<text x="145.5" y="284">42.5</text>
<text x="93.4" y="304.7" transform="rotate(-27 93.4 304.7)">R14</text>
<text x="224" y="305.9" transform="rotate(72 224 305.9)">R28.94</text>
<text x="156.8" y="310.3" transform="rotate(-24 156.8 310.3)">R12</text>
<text x="213.5" y="308.7" transform="rotate(22 213.5 308.7)">R13</text>
<text x="31.7" y="313.3" transform="rotate(-90 31.7 313.3)">38</text>
<text x="73.4" y="312.9" transform="rotate(-76 73.4 312.9)">R30.9</text>
<text x="111.4" y="314.7" transform="rotate(-90 111.4 314.7)">33.2</text>
<text x="149.5" y="312" transform="rotate(-66 149.5 312)">R23.6</text>
<text x="190.2" y="314.7" transform="rotate(-90 190.2 314.7)">35.8</text>
<text x="71" y="346.2">60</text>
<text x="226.6" y="342.9">49</text>
<text x="31.7" y="376" transform="rotate(-90 31.7 376)">40</text>
<text x="86.1" y="372.3" transform="rotate(-32 86.1 372.3)">R14</text>
<text x="74.7" y="378.5" transform="rotate(-71 74.7 378.5)">R38.33</text>
</g>
<g font-size="3.3">
<text x="222.5" y="363.6">CAPACITY</text>
<text x="250.4" y="364">W</text>
<text x="252.1" y="364">EIGHT</text>
<text x="224.7" y="368.6">SCALE</text>
<text x="240.3" y="368.2">1:1</text>
<text x="250.8" y="368.7">DW.NO</text>
<text x="254.2" y="368.7">G</text>
<text x="226.7" y="373.7">DRN</text>
<text x="237.8" y="373.7">DATE</text>
<text x="263.6" y="373.3">/BY</text>
<text x="270.3" y="373.7">何俊</text>
<text x="223.6" y="378.8">REVISIONDATE</text>
<text x="223.6" y="383.8">APPROVE</text>
<text x="237.8" y="383.8">DATE</text>
<text x="247.3" y="378.8">2020.12.31.</text>
<text x="263.6" y="383.5">/BY</text>
<text x="265.8" y="378.7">/BY A026-01</text>
<text x="223.8" y="388.9">REMRK</text>
<text x="228.9" y="388.9">A</text>
<text x="237.5" y="388.3">Dimensions are in mm</text>
<text x="222.2" y="394">JOB NAM</text>
<text x="234.1" y="394">E</text>
<text x="146.1" y="403.3">MATERIAL:</text>
</g>
<g font-size="3">
<text x="220.1" y="30.4">HOT GLASS FACTOR</text>
<text x="260.4" y="30.4">520g x0.41</text>
<text x="224.2" y="36.4">GOB CAPACITY</text>
<text x="261.2" y="36.3">213.2ml</text>
<text x="223.5" y="42.5">NR+GR-PL VOL.</text>
<text x="262.3" y="42.3">3.6 ml</text>
<text x="225.3" y="48.5">BM+BA DISP.</text>
<text x="262.3" y="48.3">309 ml</text>
<text x="221" y="54.6">OVERCAP</text>
<text x="232.9" y="54.6">46.6%</text>
<text x="262.3" y="54.4">99.4ml</text>
<text x="217.4" y="60.6">S.L.HT FROM NR LINE</text>
<text x="237.1" y="66.6">&quot;L&quot;</text>
<text x="265.5" y="66.5">0.91</text>
</g>
<g font-size="2.8">
<text x="238.5" y="82.1">MOULD NECK</text>
<text x="238.5" y="90.7">BLANK NECK</text>
<text x="238.5" y="99">RING NECK</text>
<text x="264.6" y="363.7">520g</text>
</g>
<text font-size="2.6" x="238.4" y="363.4">718ml</text>
<text font-size="2.4" x="168.4" y="378.5">changes</text>
<g font-size="2.3">
<text x="141.4" y="378">Ind</text>
<text x="204.9" y="377.1">Name</text>
<text x="214" y="377.2">Date</text>
</g>
<g font-size="2">
<text x="270.3" y="361.9">+10</text>
<text x="272.3" y="363.7">0</text>
</g>
<g font-size="1.8">
<text x="244.8" y="361.9">+10</text>
<text x="245.7" y="363.4">-6</text>
</g>
</svg>
